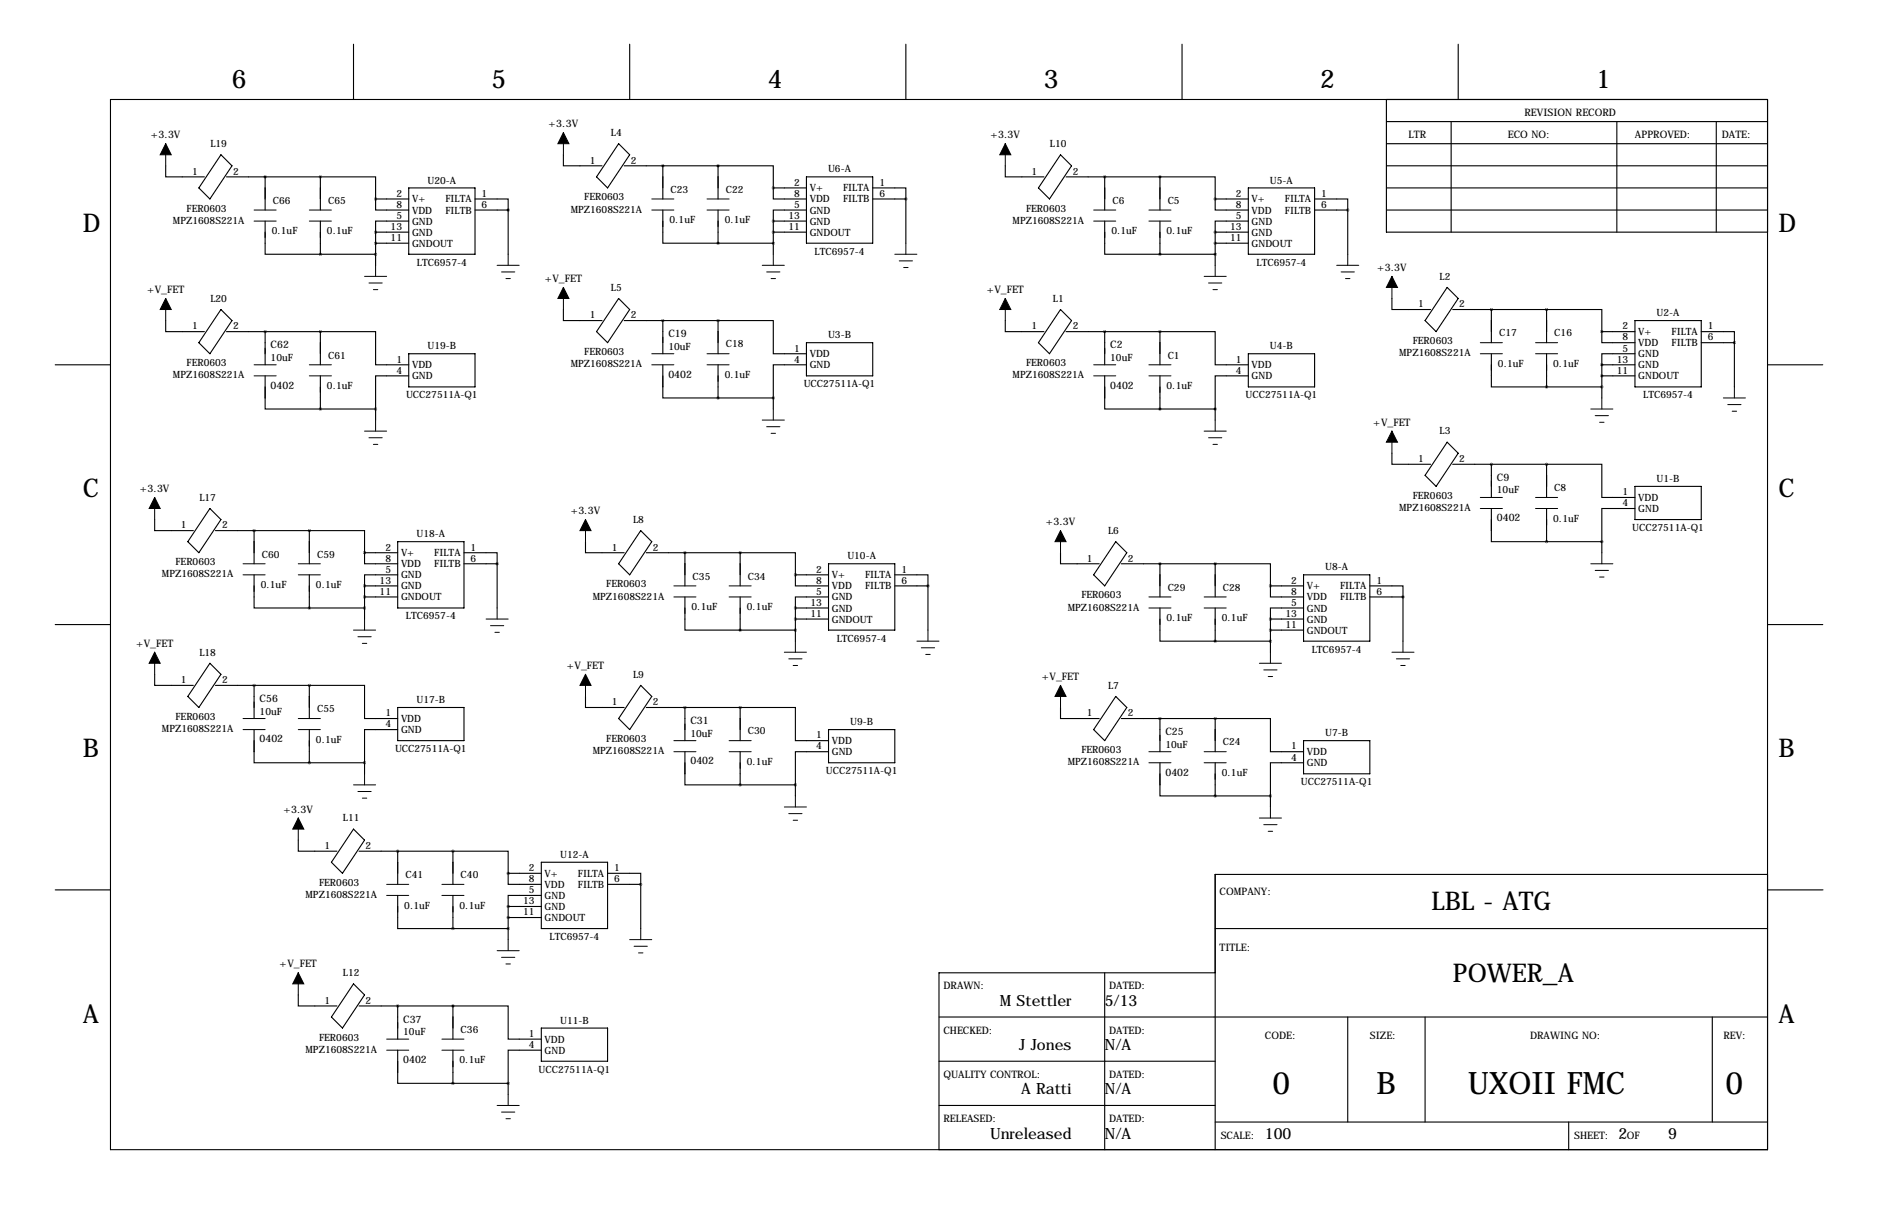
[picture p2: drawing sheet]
<svg xmlns="http://www.w3.org/2000/svg" width="432mm" height="279mm" viewBox="0 0 432 279" stroke-linecap="round" stroke-linejoin="round" font-family="sans-serif">
<g fill="none" stroke="#000" stroke-width=".25">
<path d="M81.3 10.2v12.7M144.8 10.2v12.7M208.3 10.2v12.7M271.8 10.2v12.7M335.3 10.2v12.7M25.4 22.9h381v241.3h-381zM38.1 38.1v2.5h8.9M50.8 35.6l2.5 2.5-5 7.6-2.6-2.5zM129.5 35.6v2.5h8.9M142.2 33l2.6 2.6-5.1 7.6-2.5-2.6zM143.5 38.1h21.6M152.4 38.1v7.6"/>
<path d="M165.1 38.1h12.7v5.1M165.1 38.1v7.6M231.1 38.1v2.5h8.9M243.8 35.6l2.6 2.5-5.1 7.6-2.5-2.5zM318.8 27.9h87.6M318.8 33h87.6M318.8 22.9v30.4h87.6M318.8 38.1h87.6M333.7 27.9v25.4M371.8 27.9v25.4M394.6 27.9v25.4M52.1 40.6h21.6"/>
<path d="M61 50.8v7.6h12.7M61 40.6v7.7M73.7 40.6h12.7v5.1M73.7 58.4h12.7M73.7 40.6v7.7M73.7 50.8v7.6M86.4 45.7v2.6h7.6M86.4 53.3h7.6M86.4 45.7h7.6M86.4 55.9h7.6M86.4 53.3v7.7M94 50.8h-7.6v2.5"/>
<path d="M94 43.2h15.2v15.2h-15.2zM109.2 45.7h7.6v2.6M109.2 48.3h7.6M116.8 48.3v10.1M152.4 48.3v7.6h12.7M165.1 55.9h12.7M165.1 48.3v7.6M177.8 43.2v2.5h7.6M177.8 43.2h7.6M177.8 53.3h7.6M177.8 50.8h7.6M177.8 50.8v7.6"/>
<path d="M185.4 48.3h-7.6v2.5M185.4 40.6h15.3v15.3h-15.3zM200.7 43.2h7.6v2.5M200.7 45.7h7.6M208.3 45.7v10.2M245.1 40.6h21.6M254 50.8v7.6h12.7M254 40.6v7.7M266.7 40.6h12.7v5.1M266.7 58.4h12.7M266.7 40.6v7.7M266.7 50.8v7.6"/>
<path d="M279.4 45.7v2.6h7.6M279.4 53.3v7.7M279.4 53.3h7.6M279.4 45.7h7.6M279.4 55.9h7.6M287 50.8h-7.6v2.5M287 43.2h15.3v15.2h-15.3zM302.3 45.7h7.6v2.6M302.3 48.3h7.6M309.9 48.3v10.1M318.8 43.2h87.6M318.8 48.3h87.6"/>
<path d="M38.1 73.7v2.5h8.9M50.8 71.1l2.5 2.6-5 7.6-2.6-2.6zM52.1 76.2h21.6M61 76.2v7.6M73.7 76.2h12.7v7.6h7.6M73.7 76.2v7.6M129.5 71.1v2.6h8.9M142.2 68.6l2.6 2.5-5.1 7.6-2.5-2.5zM143.5 73.7h21.6M152.4 73.7v7.6M165.1 73.7h12.7v7.6h7.6M165.1 73.7v7.6"/>
<path d="M185.4 78.7h15.3v7.7h-15.3zM231.1 73.7v2.5h8.9M243.8 71.1l2.6 2.6-5.1 7.6-2.5-2.6zM245.1 76.2h21.6M254 76.2v7.6M266.7 76.2h12.7v7.6h7.6M266.7 76.2v7.6M320 68.6v2.5h8.9M332.7 66l2.6 2.6-5.1 7.6-2.5-2.5zM334 71.1h21.6M342.9 71.1v7.6M355.6 71.1h12.7v5.1"/>
<path d="M355.6 71.1v7.6M368.3 76.2v2.5h7.6M368.3 76.2h7.6M375.9 73.7h15.3v15.2h-15.3zM391.2 76.2h7.6v2.5M391.2 78.7h7.6M398.8 78.7v10.2M12.7 83.8h12.7M61 86.4v7.6h12.7M73.7 86.4v7.6M73.7 94h12.7M86.4 94v2.5"/>
<path d="M94 86.4h-7.6v7.6M94 81.3h15.2v7.6h-15.2zM152.4 83.8v7.6h12.7M165.1 83.8v7.6M165.1 91.4h12.7M177.8 91.4v2.6M185.4 83.8h-7.6v7.6M254 86.4v7.6h12.7M266.7 86.4v7.6M266.7 94h12.7M279.4 94v2.5M287 86.4h-7.6v7.6"/>
<path d="M287 81.3h15.3v7.6h-15.3zM342.9 81.3v7.6h12.7M355.6 88.9h12.7M355.6 81.3v7.6M368.3 83.8h7.6M368.3 86.4h7.6M368.3 83.8v7.6M375.9 81.3h-7.6v2.5M406.4 83.8h12.7M35.6 119.4v2.5h8.8M48.3 116.8l2.5 2.6-5.1 7.6-2.5-2.5zM320 104.1v2.6h8.9"/>
<path d="M332.7 101.6l2.6 2.5-5.1 7.7-2.5-2.6zM334 106.7h21.6M342.9 116.8v7.7h12.7M342.9 106.7v7.6M355.6 106.7h12.7v7.6h7.6M355.6 106.7v7.6M355.6 116.8v7.7M375.9 116.8h-7.6v7.7M375.9 111.8h15.3v7.6h-15.3zM49.5 121.9h21.6M58.4 132.1v7.6h12.7M58.4 121.9v7.6"/>
<path d="M71.1 121.9h12.7v5.1M71.1 139.7h12.7M71.1 121.9v7.6M71.1 132.1v7.6M83.8 127v2.5h7.6M83.8 134.6h7.6M83.8 137.2h7.6M83.8 127h7.6M83.8 134.6v7.6M91.4 132.1h-7.6v2.5M91.4 124.5h15.3v15.2h-15.3zM106.7 127h7.6v2.5"/>
<path d="M106.7 129.5h7.6M114.3 129.5v10.2M134.6 124.5v2.5h8.9M147.3 121.9l2.6 2.6-5.1 7.6-2.6-2.6zM148.6 127h21.6M157.5 137.2v7.6h12.7M157.5 127v7.6M170.2 127h12.7v5.1M170.2 127v7.6M170.2 137.2v7.6M182.9 132.1v2.5h7.6M182.9 132.1h7.6"/>
<path d="M182.9 139.7h7.6M182.9 139.7v7.6M190.5 137.2h-7.6v2.5M190.5 129.5h15.2v15.3h-15.2zM205.7 132.1h7.7v2.5M205.7 134.6h7.7M213.4 134.6v10.2M243.8 127v2.5h8.9M256.5 124.5l2.6 2.5-5.1 7.6-2.5-2.5zM257.8 129.5h21.6M266.7 139.7v7.6h12.7M266.7 129.5v7.7"/>
<path d="M279.4 129.5h12.7v5.1M279.4 129.5v7.7M279.4 139.7v7.6M292.1 134.6v2.6h7.6M292.1 134.6h7.6M299.7 139.7h-7.6v2.5M299.7 132.1h15.3v15.2h-15.3zM315 134.6h7.6v2.6M315 137.2h7.6M322.6 137.2v10.1M355.6 124.5h12.7M368.3 124.5v2.5"/>
<path d="M12.7 143.5h12.7M35.6 154.9v2.6h8.8M48.3 152.4l2.5 2.5-5.1 7.7-2.5-2.6zM49.5 157.5h21.6M58.4 157.5v7.6M71.1 157.5h12.7v7.6h7.6M71.1 157.5v7.6M147.3 157.5l2.6 2.5-5.1 7.6-2.6-2.5zM170.2 144.8h12.7M182.9 142.2h7.6M279.4 147.3h12.7M292.1 142.2h7.6"/>
<path d="M292.1 144.8h7.6M292.1 142.2v7.7M406.4 143.5h12.7M58.4 167.6v7.7h12.7M71.1 175.3h12.7M71.1 167.6v7.7M83.8 175.3v2.5M91.4 167.6h-7.6v7.7M91.4 162.6h15.3v7.6h-15.3zM134.6 160v2.6h8.9M148.6 162.6h21.6M157.5 172.7v7.6h12.7"/>
<path d="M157.5 162.6v7.6M170.2 162.6h12.7v7.6h7.6M170.2 162.6v7.6M170.2 172.7v7.6M190.5 172.7h-7.6v7.6M190.5 167.6h15.2v7.7h-15.2zM243.8 162.6v2.5h8.9M256.5 160l2.6 2.6-5.1 7.6-2.5-2.6zM257.8 165.1h21.6M266.7 175.3v7.6h12.7M266.7 165.1v7.6M279.4 165.1h12.7v7.6h7.6"/>
<path d="M279.4 165.1v7.6M279.4 175.3v7.6M299.7 175.3h-7.6v7.6M299.7 170.2h15.3v7.6h-15.3zM68.6 193v2.6h8.9M81.3 190.5l2.5 2.5-5.1 7.7-2.5-2.6zM82.5 195.6h21.6M91.4 195.6v7.6M104.1 195.6h12.7v5.1M104.1 195.6v7.6M124.5 198.1h15.2v15.3h-15.2zM170.2 180.3h12.7"/>
<path d="M182.9 180.3v2.6M279.4 182.9h12.7M292.1 182.9v2.5M12.7 204.5h12.7M91.4 205.7v7.7h12.7M104.1 213.4h12.7M104.1 205.7v7.7M116.8 200.7v2.5h7.7M116.8 200.7h7.7M116.8 208.3h7.7M116.8 210.8h7.7M116.8 208.3v7.6"/>
<path d="M124.5 205.7h-7.7v2.6M139.7 200.7h7.6v2.5M139.7 203.2h7.6M147.3 203.2v10.2M279.4 213.4h127M406.4 200.9h-127v63.3M406.5 204.5h12.7M68.6 228.6v2.5h8.9M81.3 226.1l2.5 2.5-5.1 7.6-2.5-2.5zM82.5 231.1h21.6M91.4 231.1v7.7M104.1 231.1h12.7v7.7h7.7"/>
<path d="M104.1 231.1v7.7M124.5 236.2h15.2v7.6h-15.2zM215.9 233.7h190.5M254 223.5v40.7M279.4 223.5h-63.5v40.7M309.9 233.7v24.1M327.7 233.7v24.1M393.7 233.7v24.1M91.4 241.3v7.6h12.7M104.1 241.3v7.6M104.1 248.9h12.7M116.8 248.9v2.6"/>
<path d="M124.5 241.3h-7.7v7.6M215.9 243.8h63.5M215.9 254h63.5M279.4 257.8h127M360.7 257.8v6.4"/>
</g>
<g fill="none" stroke="#000" stroke-width=".23">
<path d="M38.1 33v5.1M129.5 30.5v5.1M231.1 33v5.1M58.4 50.8h5.1M58.4 48.3h5.1M71.1 50.8h5.1M71.1 48.3h5.1M116.8 58.4v2.6M149.9 48.3h5M149.9 45.7h5M162.6 48.3h5M162.6 45.7h5"/>
<path d="M177.8 58.4v2.6M205.7 58.4h5.1M206.8 59.9h3M208.3 55.9v2.5M251.5 50.8h5M251.5 48.3h5M264.2 50.8h5M264.2 48.3h5M309.9 58.4v2.6M38.1 68.6v5.1M83.8 63.5h5.1M84.8 65h3.1"/>
<path d="M85.9 66.5h1M86.4 61v2.5M114.3 61h5.1M115.3 62.5h3.1M116.3 64h1M129.5 66v5.1M175.3 61h5M176.3 62.5h3M177.3 64h1M207.8 61.5h1M231.1 68.6v5.1M276.9 63.5h5"/>
<path d="M277.9 65h3M278.9 66.5h1M279.4 61v2.5M307.3 61h5.1M308.4 62.5h3M309.4 64h1M320 63.5v5.1M340.4 78.7h5M353.1 78.7h5M58.4 86.4h5.1M58.4 83.8h5.1M71.1 86.4h5.1"/>
<path d="M71.1 83.8h5.1M83.8 99.1h5.1M86.4 96.5v2.6M149.9 83.8h5M149.9 81.3h5M162.6 83.8h5M162.6 81.3h5M175.3 96.5h5M176.3 98h3M177.3 99.6h1M177.8 94v2.5M251.5 86.4h5"/>
<path d="M251.5 83.8h5M264.2 86.4h5M264.2 83.8h5M276.9 99.1h5M279.4 96.5v2.6M320 99.1v5M340.4 81.3h5M353.1 81.3h5M365.8 94h5M366.8 95.5h3M367.8 97h1M368.3 91.4v2.6"/>
<path d="M396.2 91.4h5.1M397.3 93h3M398.3 94.5h1M398.8 88.9v2.5M35.6 114.3v5.1M84.8 100.6h3.1M85.9 102.1h1M134.6 119.4v5.1M277.9 100.6h3M278.9 102.1h1M340.4 116.8h5M340.4 114.3h5"/>
<path d="M353.1 116.8h5M353.1 114.3h5M55.9 132.1h5.1M55.9 129.5h5.1M68.6 132.1h5.1M68.6 129.5h5.1M114.3 139.7v2.5M154.9 137.2h5.1M154.9 134.6h5.1M167.6 137.2h5.1M167.6 134.6h5.1M243.8 121.9v5.1"/>
<path d="M264.2 139.7h5M264.2 137.2h5M276.9 139.7h5M276.9 137.2h5M365.8 129.5h5M366.8 131.1h3M367.8 132.6h1M368.3 127v2.5M35.6 149.9v5M81.3 144.8h5.1M82.3 146.3h3M83.3 147.8h1"/>
<path d="M83.8 142.2v2.6M111.8 142.2h5M112.8 143.8h3M113.8 145.3h1M134.6 154.9v5.1M180.3 149.9h5.1M181.4 151.4h3M182.4 152.9h1M182.9 147.3v2.6M210.8 147.3h5.1M211.8 148.8h3.1M212.9 150.4h1"/>
<path d="M213.4 144.8v2.5M243.8 157.5v5.1M289.6 152.4h5M290.6 153.9h3M291.6 155.4h1M292.1 149.9v2.5M320 149.9h5.1M321.1 151.4h3M322.1 152.9h1M322.6 147.3v2.6M55.9 167.6h5.1M55.9 165.1h5.1"/>
<path d="M68.6 167.6h5.1M68.6 165.1h5.1M83.8 177.8v2.5M154.9 172.7h5.1M154.9 170.2h5.1M167.6 172.7h5.1M167.6 170.2h5.1M264.2 175.3h5M264.2 172.7h5M276.9 175.3h5M276.9 172.7h5M68.6 188v5"/>
<path d="M81.3 180.3h5.1M82.3 181.9h3M83.3 183.4h1M180.3 185.4h5.1M181.4 186.9h3M182.4 188.5h1M182.9 182.9v2.5M289.6 188h5M290.6 189.5h3M291.6 191h1M292.1 185.4v2.6M88.9 205.7h5.1"/>
<path d="M88.9 203.2h5.1M101.6 205.7h5.1M101.6 203.2h5.1M114.3 218.4h5.1M115.3 220h3.1M116.8 215.9v2.5M144.8 215.9h5.1M145.8 217.4h3M146.8 218.9h1M147.3 213.4v2.5M68.6 223.5v5.1M88.9 238.8h5.1"/>
<path d="M101.6 238.8h5.1M116.3 221.5h1M88.9 241.3h5.1M101.6 241.3h5.1M114.3 254h5.1M115.3 255.5h3.1M116.3 257h1M116.8 251.5v2.5"/>
</g>
<g fill="#000" stroke="#000" stroke-width=".23">
<path d="M38.1 33l1.3 2.6h-2.6zM129.5 30.5l1.3 2.5h-2.5zM231.1 33l1.3 2.6h-2.5zM38.1 68.6l1.3 2.5h-2.6zM129.5 66l1.3 2.6h-2.5zM231.1 68.6l1.3 2.5h-2.5zM320 63.5l1.3 2.5h-2.5zM320 99.1l1.3 2.5h-2.5zM35.6 114.3l1.2 2.5h-2.5zM134.6 119.4l1.3 2.5h-2.6zM243.8 121.9l1.3 2.6h-2.5zM35.6 149.9l1.2 2.5h-2.5z"/>
<path d="M134.6 154.9l1.3 2.6h-2.6zM243.8 157.5l1.3 2.5h-2.5zM68.6 188l1.2 2.5h-2.5zM68.6 223.5l1.2 2.6h-2.5z"/>
</g>
<path d="M213.3 134.6a.05 .05 0 0 0 .1 0 .05 .05 0 0 0-.1 0zM116.8 200.7a.05 .05 0 0 0 .1 0 .05 .05 0 0 0-.1 0zM116.8 208.3a.05 .05 0 0 0 .1 0 .05 .05 0 0 0-.1 0zM116.8 210.8a.05 .05 0 0 0 .1 0 .05 .05 0 0 0-.1 0zM116.8 248.9a.05 .05 0 0 0 .1 0 .05 .05 0 0 0-.1 0zM104.1 231.1a.05 .05 0 0 0 .1 0 .05 .05 0 0 0-.1 0zM104.1 248.9a.05 .05 0 0 0 .1 0 .05 .05 0 0 0-.1 0zM104.1 195.6a.05 .05 0 0 0 .1 0 .05 .05 0 0 0-.1 0zM116.8 213.4a.05 .05 0 0 0 .1 0 .05 .05 0 0 0-.1 0zM104.1 213.4a.05 .05 0 0 0 .1 0 .05 .05 0 0 0-.1 0zM91.4 195.6a.05 .05 0 0 0 .1 0 .05 .05 0 0 0-.1 0zM91.4 231.1a.05 .05 0 0 0 .1 0 .05 .05 0 0 0-.1 0zM86.3 45.7a.05 .05 0 0 0 .1 0 .05 .05 0 0 0-.1 0zM86.3 53.3a.05 .05 0 0 0 .1 0 .05 .05 0 0 0-.1 0zM86.3 55.9a.05 .05 0 0 0 .1 0 .05 .05 0 0 0-.1 0zM86.3 94a.05 .05 0 0 0 .1 0 .05 .05 0 0 0-.1 0zM73.6 76.2a.05 .05 0 0 0 .1 0 .05 .05 0 0 0-.1 0zM73.6 94a.05 .05 0 0 0 .1 0 .05 .05 0 0 0-.1 0zM116.8 48.3a.05 .05 0 0 0 .1 0 .05 .05 0 0 0-.1 0zM73.6 40.6a.05 .05 0 0 0 .1 0 .05 .05 0 0 0-.1 0zM86.3 58.4a.05 .05 0 0 0 .1 0 .05 .05 0 0 0-.1 0zM73.6 58.4a.05 .05 0 0 0 .1 0 .05 .05 0 0 0-.1 0zM60.9 40.6a.05 .05 0 0 0 .1 0 .05 .05 0 0 0-.1 0zM60.9 76.2a.05 .05 0 0 0 .1 0 .05 .05 0 0 0-.1 0z" fill="#000" stroke="#000" stroke-width=".63"/>
<g font-size="7.1">
<text x="292.6" y="251.4">0</text>
<text x="316.5" y="251.4">B</text>
<text x="337.5" y="251.4">UXOII FMC</text>
<text x="396.7" y="251.4">0</text>
</g>
<g font-size="5.9">
<text x="53.3" y="20.3">6</text>
<text x="113" y="20.3">5</text>
<text x="176.5" y="20.3">4</text>
<text x="240" y="20.3">3</text>
<text x="303.5" y="20.3">2</text>
<text x="367" y="20.3">1</text>
<text x="19" y="53.3">D</text>
<text x="408.9" y="53.3">D</text>
<text x="19" y="114.3">C</text>
<text x="408.9" y="114.3">C</text>
<text x="19" y="174">B</text>
<text x="408.9" y="174">B</text>
<text x="329.1" y="209.1">LBL - ATG</text>
<text x="334.1" y="225.6">POWER_A</text>
<text x="19" y="234.9">A</text>
<text x="408.9" y="234.9">A</text>
</g>
<g font-size="3.6">
<text x="229.9" y="231.1">M Stettler</text>
<text x="254" y="231.1">5/13</text>
<text x="234.4" y="241.3">J Jones</text>
<text x="254" y="241.3">N/A</text>
<text x="234.8" y="251.4">A Ratti</text>
<text x="254" y="251.4">N/A</text>
<text x="227.6" y="261.6">Unreleased</text>
<text x="254" y="261.6">N/A</text>
<text x="290.8" y="261.6">100</text>
<text x="372.1" y="261.6">2</text>
<text x="383.5" y="261.6">9</text>
</g>
<g font-size="2.4">
<text x="126.1" y="29.2">+3.3V</text>
<text x="350.5" y="26.7">REVISION RECORD</text>
<text x="34.7" y="31.8">+3.3V</text>
<text x="227.7" y="31.8">+3.3V</text>
<text x="323.8" y="31.8">LTR</text>
<text x="346.7" y="31.8">ECO NO:</text>
<text x="375.9" y="31.8">APPROVED:</text>
<text x="395.9" y="31.8">DATE:</text>
<text x="125.3" y="64.8">+V_FET</text>
<text x="316.6" y="62.2">+3.3V</text>
<text x="33.8" y="67.3">+V_FET</text>
<text x="226.9" y="67.3">+V_FET</text>
<text x="153.7" y="77.5">C19</text>
<text x="62.2" y="80">C62</text>
<text x="255.3" y="80">C2</text>
<text x="62.2" y="89.3">0402</text>
<text x="153.7" y="86.8">0402</text>
<text x="255.3" y="89.3">0402</text>
<text x="315.8" y="97.8">+V_FET</text>
<text x="32.2" y="113">+3.3V</text>
<text x="344.2" y="110.5">C9</text>
<text x="131.2" y="118.1">+3.3V</text>
<text x="344.2" y="119.8">0402</text>
<text x="240.4" y="120.7">+3.3V</text>
<text x="31.3" y="148.6">+V_FET</text>
<text x="130.3" y="153.7">+V_FET</text>
<text x="59.7" y="161.3">C56</text>
<text x="239.6" y="156.2">+V_FET</text>
<text x="158.7" y="166.4">C31</text>
<text x="59.7" y="170.6">0402</text>
<text x="268" y="168.9">C25</text>
<text x="158.7" y="175.7">0402</text>
<text x="268" y="178.2">0402</text>
<text x="65.2" y="186.7">+3.3V</text>
<text x="280.4" y="205.7">COMPANY:</text>
<text x="280.4" y="218.4">TITLE:</text>
<text x="64.3" y="222.2">+V_FET</text>
<text x="216.9" y="227.3">DRAWN:</text>
<text x="255" y="227.3">DATED:</text>
<text x="92.7" y="234.9">C37</text>
<text x="216.9" y="237.5">CHECKED:</text>
<text x="255" y="237.5">DATED:</text>
<text x="290.8" y="238.8">CODE:</text>
<text x="315" y="238.8">SIZE:</text>
<text x="351.8" y="238.8">DRAWING NO:</text>
<text x="396.2" y="238.8">REV:</text>
<text x="92.7" y="244.2">0402</text>
<text x="216.9" y="247.6">QUALITY CONTROL:</text>
<text x="255" y="247.6">DATED:</text>
<text x="216.9" y="257.8">RELEASED:</text>
<text x="255" y="257.8">DATED:</text>
<text x="280.7" y="261.6">SCALE:</text>
<text x="361.9" y="261.6">SHEET:</text>
<text x="374" y="261.6">OF</text>
</g>
<g font-size="2.3">
<text x="48.4" y="33.8">L19</text>
<text x="140.5" y="31.2">L4</text>
<text x="241.4" y="33.8">L10</text>
<text x="44.1" y="40.1">1</text>
<text x="53.6" y="40.1">2</text>
<text x="135.6" y="37.6">1</text>
<text x="145" y="37.6">2</text>
<text x="190.4" y="39.6">U6-A</text>
<text x="237.2" y="40.1">1</text>
<text x="246.6" y="40.1">2</text>
<text x="62.7" y="46.8">C66</text>
<text x="75.4" y="46.8">C65</text>
<text x="91.1" y="45.2">2</text>
<text x="91.1" y="47.8">8</text>
<text x="94.7" y="46.5">V+</text>
<text x="98.3" y="42.2">U20-A</text>
<text x="102.4" y="46.5">FILTA</text>
<text x="110.7" y="45.2">1</text>
<text x="110.7" y="47.8">6</text>
<text x="134.3" y="46.1">FER0603</text>
<text x="154.2" y="44.3">C23</text>
<text x="166.9" y="44.3">C22</text>
<text x="182.6" y="42.7">2</text>
<text x="182.6" y="45.2">8</text>
<text x="182.6" y="47.8">5</text>
<text x="186.2" y="44">V+</text>
<text x="186.2" y="46.5">VDD</text>
<text x="193.8" y="44">FILTA</text>
<text x="193.8" y="46.5">FILTB</text>
<text x="202.2" y="42.7">1</text>
<text x="202.2" y="45.2">6</text>
<text x="255.8" y="46.8">C6</text>
<text x="268.5" y="46.8">C5</text>
<text x="284.2" y="45.2">2</text>
<text x="284.2" y="47.8">8</text>
<text x="287.8" y="46.5">V+</text>
<text x="292" y="42.2">U5-A</text>
<text x="295.4" y="46.5">FILTA</text>
<text x="303.8" y="45.2">1</text>
<text x="303.8" y="47.8">6</text>
<text x="39.8" y="51.4">MPZ1608S221A</text>
<text x="42.9" y="48.6">FER0603</text>
<text x="62.5" y="53.8">0.1uF</text>
<text x="75.2" y="53.8">0.1uF</text>
<text x="89.8" y="52.8">13</text>
<text x="91.1" y="50.3">5</text>
<text x="94.7" y="49.1">VDD</text>
<text x="94.7" y="51.6">GND</text>
<text x="102.4" y="49.1">FILTB</text>
<text x="131.2" y="48.9">MPZ1608S221A</text>
<text x="153.9" y="51.3">0.1uF</text>
<text x="166.6" y="51.3">0.1uF</text>
<text x="181.3" y="50.3">13</text>
<text x="181.3" y="52.8">11</text>
<text x="186.2" y="49.1">GND</text>
<text x="186.2" y="51.6">GND</text>
<text x="232.8" y="51.4">MPZ1608S221A</text>
<text x="235.9" y="48.6">FER0603</text>
<text x="255.5" y="53.8">0.1uF</text>
<text x="268.2" y="53.8">0.1uF</text>
<text x="282.9" y="52.8">13</text>
<text x="284.2" y="50.3">5</text>
<text x="287.8" y="49.1">VDD</text>
<text x="287.8" y="51.6">GND</text>
<text x="295.4" y="49.1">FILTB</text>
<text x="89.8" y="55.4">11</text>
<text x="94.7" y="54.1">GND</text>
<text x="94.7" y="56.7">GNDOUT</text>
<text x="186.2" y="54.1">GNDOUT</text>
<text x="187.3" y="58.5">LTC6957-4</text>
<text x="282.9" y="55.4">11</text>
<text x="287.8" y="54.1">GND</text>
<text x="287.8" y="56.7">GNDOUT</text>
<text x="95.9" y="61">LTC6957-4</text>
<text x="288.9" y="61">LTC6957-4</text>
<text x="331" y="64.3">L2</text>
<text x="48.4" y="69.3">L20</text>
<text x="140.5" y="66.8">L5</text>
<text x="242.1" y="69.3">L1</text>
<text x="326.1" y="70.6">1</text>
<text x="335.5" y="70.6">2</text>
<text x="44.1" y="75.7">1</text>
<text x="53.6" y="75.7">2</text>
<text x="135.6" y="73.2">1</text>
<text x="145" y="73.2">2</text>
<text x="190.4" y="77.7">U3-B</text>
<text x="237.2" y="75.7">1</text>
<text x="246.6" y="75.7">2</text>
<text x="344.7" y="77.3">C17</text>
<text x="357.4" y="77.3">C16</text>
<text x="373.1" y="75.7">2</text>
<text x="376.7" y="77">V+</text>
<text x="380.9" y="72.6">U2-A</text>
<text x="384.3" y="77">FILTA</text>
<text x="392.7" y="75.7">1</text>
<text x="62.2" y="82.9">10uF</text>
<text x="75.4" y="82.4">C61</text>
<text x="91.1" y="83.3">1</text>
<text x="98.3" y="80.3">U19-B</text>
<text x="134.3" y="81.6">FER0603</text>
<text x="153.7" y="80.4">10uF</text>
<text x="166.9" y="79.8">C18</text>
<text x="182.6" y="80.8">1</text>
<text x="182.6" y="83.3">4</text>
<text x="186.2" y="82.1">VDD</text>
<text x="255.3" y="82.9">10uF</text>
<text x="268.5" y="82.4">C1</text>
<text x="284.2" y="83.3">1</text>
<text x="292" y="80.3">U4-B</text>
<text x="321.7" y="81.9">MPZ1608S221A</text>
<text x="324.8" y="79.1">FER0603</text>
<text x="371.8" y="83.3">13</text>
<text x="373.1" y="78.2">8</text>
<text x="373.1" y="80.8">5</text>
<text x="376.7" y="79.5">VDD</text>
<text x="376.7" y="82.1">GND</text>
<text x="384.3" y="79.5">FILTB</text>
<text x="392.7" y="78.2">6</text>
<text x="39.8" y="87">MPZ1608S221A</text>
<text x="42.9" y="84.2">FER0603</text>
<text x="75.2" y="89.4">0.1uF</text>
<text x="91.1" y="85.9">4</text>
<text x="94.7" y="84.6">VDD</text>
<text x="94.7" y="87.2">GND</text>
<text x="131.2" y="84.4">MPZ1608S221A</text>
<text x="166.6" y="86.9">0.1uF</text>
<text x="184.8" y="89">UCC27511A-Q1</text>
<text x="186.2" y="84.6">GND</text>
<text x="232.8" y="87">MPZ1608S221A</text>
<text x="235.9" y="84.2">FER0603</text>
<text x="268.2" y="89.4">0.1uF</text>
<text x="284.2" y="85.9">4</text>
<text x="287.8" y="84.6">VDD</text>
<text x="287.8" y="87.2">GND</text>
<text x="344.4" y="84.3">0.1uF</text>
<text x="357.1" y="84.3">0.1uF</text>
<text x="371.8" y="85.9">11</text>
<text x="376.7" y="84.6">GND</text>
<text x="376.7" y="87.2">GNDOUT</text>
<text x="93.4" y="91.5">UCC27511A-Q1</text>
<text x="286.4" y="91.5">UCC27511A-Q1</text>
<text x="377.8" y="91.5">LTC6957-4</text>
<text x="331" y="99.8">L3</text>
<text x="326.1" y="106.2">1</text>
<text x="335.5" y="106.2">2</text>
<text x="344.2" y="113.4">10uF</text>
<text x="357.4" y="112.9">C8</text>
<text x="373.1" y="113.8">1</text>
<text x="380.9" y="110.7">U1-B</text>
<text x="45.8" y="115.1">L17</text>
<text x="321.7" y="117.4">MPZ1608S221A</text>
<text x="324.8" y="114.6">FER0603</text>
<text x="357.1" y="119.9">0.1uF</text>
<text x="373.1" y="116.3">4</text>
<text x="376.7" y="115.1">VDD</text>
<text x="376.7" y="117.6">GND</text>
<text x="41.6" y="121.4">1</text>
<text x="51.1" y="121.4">2</text>
<text x="95.8" y="123.4">U18-A</text>
<text x="145.6" y="120.1">L8</text>
<text x="254.8" y="122.7">L6</text>
<text x="375.3" y="122">UCC27511A-Q1</text>
<text x="40.3" y="129.9">FER0603</text>
<text x="60.2" y="128.1">C60</text>
<text x="72.9" y="128.1">C59</text>
<text x="88.6" y="126.5">2</text>
<text x="88.6" y="129">8</text>
<text x="88.6" y="131.6">5</text>
<text x="92.2" y="127.8">V+</text>
<text x="92.2" y="130.3">VDD</text>
<text x="99.9" y="127.8">FILTA</text>
<text x="99.9" y="130.3">FILTB</text>
<text x="108.2" y="126.5">1</text>
<text x="108.2" y="129">6</text>
<text x="140.7" y="126.5">1</text>
<text x="150.1" y="126.5">2</text>
<text x="187.7" y="131.6">2</text>
<text x="194.8" y="128.5">U10-A</text>
<text x="207.3" y="131.6">1</text>
<text x="249.9" y="129">1</text>
<text x="259.3" y="129">2</text>
<text x="304.7" y="131.1">U8-A</text>
<text x="37.2" y="132.7">MPZ1608S221A</text>
<text x="59.9" y="135.1">0.1uF</text>
<text x="72.6" y="135.1">0.1uF</text>
<text x="87.3" y="134.1">13</text>
<text x="87.3" y="136.7">11</text>
<text x="92.2" y="132.9">GND</text>
<text x="92.2" y="135.4">GND</text>
<text x="92.2" y="138">GNDOUT</text>
<text x="136.3" y="137.8">MPZ1608S221A</text>
<text x="139.4" y="135">FER0603</text>
<text x="159.3" y="133.2">C35</text>
<text x="172" y="133.2">C34</text>
<text x="187.7" y="134.1">8</text>
<text x="187.7" y="136.7">5</text>
<text x="191.3" y="132.9">V+</text>
<text x="191.3" y="135.4">VDD</text>
<text x="191.3" y="138">GND</text>
<text x="198.9" y="132.9">FILTA</text>
<text x="198.9" y="135.4">FILTB</text>
<text x="207.3" y="134.1">6</text>
<text x="248.6" y="137.5">FER0603</text>
<text x="268.5" y="135.7">C29</text>
<text x="281.2" y="135.7">C28</text>
<text x="296.9" y="134.1">2</text>
<text x="296.9" y="136.7">8</text>
<text x="300.5" y="135.4">V+</text>
<text x="300.5" y="138">VDD</text>
<text x="308.1" y="135.4">FILTA</text>
<text x="308.1" y="138">FILTB</text>
<text x="316.5" y="134.1">1</text>
<text x="316.5" y="136.7">6</text>
<text x="93.3" y="142.3">LTC6957-4</text>
<text x="159" y="140.2">0.1uF</text>
<text x="171.7" y="140.2">0.1uF</text>
<text x="186.3" y="139.2">13</text>
<text x="186.3" y="141.7">11</text>
<text x="191.3" y="140.5">GND</text>
<text x="191.3" y="143">GNDOUT</text>
<text x="245.5" y="140.3">MPZ1608S221A</text>
<text x="268.2" y="142.7">0.1uF</text>
<text x="280.9" y="142.7">0.1uF</text>
<text x="295.6" y="141.7">13</text>
<text x="296.9" y="139.2">5</text>
<text x="300.5" y="140.5">GND</text>
<text x="300.5" y="143">GND</text>
<text x="192.4" y="147.4">LTC6957-4</text>
<text x="295.6" y="144.3">11</text>
<text x="300.5" y="145.6">GNDOUT</text>
<text x="301.6" y="149.9">LTC6957-4</text>
<text x="45.8" y="150.6">L18</text>
<text x="145.6" y="155.7">L9</text>
<text x="41.6" y="157">1</text>
<text x="51.1" y="157">2</text>
<text x="95.8" y="161.5">U17-B</text>
<text x="254.8" y="158.2">L7</text>
<text x="40.3" y="165.4">FER0603</text>
<text x="59.7" y="164.2">10uF</text>
<text x="72.9" y="163.7">C55</text>
<text x="88.6" y="164.6">1</text>
<text x="88.6" y="167.1">4</text>
<text x="92.2" y="165.9">VDD</text>
<text x="140.7" y="162.1">1</text>
<text x="150.1" y="162.1">2</text>
<text x="195.5" y="166.6">U9-B</text>
<text x="249.9" y="164.6">1</text>
<text x="259.3" y="164.6">2</text>
<text x="37.2" y="168.2">MPZ1608S221A</text>
<text x="72.6" y="170.7">0.1uF</text>
<text x="90.8" y="172.8">UCC27511A-Q1</text>
<text x="92.2" y="168.4">GND</text>
<text x="136.3" y="173.3">MPZ1608S221A</text>
<text x="139.4" y="170.5">FER0603</text>
<text x="158.7" y="169.3">10uF</text>
<text x="172" y="168.7">C30</text>
<text x="187.7" y="169.7">1</text>
<text x="187.7" y="172.2">4</text>
<text x="191.3" y="171">VDD</text>
<text x="191.3" y="173.5">GND</text>
<text x="248.6" y="173.1">FER0603</text>
<text x="268" y="171.8">10uF</text>
<text x="281.2" y="171.3">C24</text>
<text x="296.9" y="172.2">1</text>
<text x="300.5" y="173.5">VDD</text>
<text x="304.7" y="169.2">U7-B</text>
<text x="171.7" y="175.8">0.1uF</text>
<text x="189.9" y="177.9">UCC27511A-Q1</text>
<text x="245.5" y="175.9">MPZ1608S221A</text>
<text x="280.9" y="178.3">0.1uF</text>
<text x="296.9" y="174.8">4</text>
<text x="300.5" y="176.1">GND</text>
<text x="299.1" y="180.4">UCC27511A-Q1</text>
<text x="78.9" y="188.7">L11</text>
<text x="74.6" y="195.1">1</text>
<text x="84.1" y="195.1">2</text>
<text x="128.8" y="197.1">U12-A</text>
<text x="73.4" y="203.5">FER0603</text>
<text x="93.2" y="201.8">C41</text>
<text x="105.9" y="201.8">C40</text>
<text x="121.6" y="200.2">2</text>
<text x="121.6" y="202.7">8</text>
<text x="125.2" y="201.5">V+</text>
<text x="132.9" y="201.5">FILTA</text>
<text x="141.2" y="200.2">1</text>
<text x="141.2" y="202.7">6</text>
<text x="70.3" y="206.3">MPZ1608S221A</text>
<text x="93" y="208.8">0.1uF</text>
<text x="105.7" y="208.8">0.1uF</text>
<text x="120.3" y="207.8">13</text>
<text x="121.6" y="205.2">5</text>
<text x="125.2" y="204">VDD</text>
<text x="125.2" y="206.5">GND</text>
<text x="125.2" y="209.1">GND</text>
<text x="132.9" y="204">FILTB</text>
<text x="120.3" y="210.3">11</text>
<text x="125.2" y="211.6">GNDOUT</text>
<text x="126.3" y="216">LTC6957-4</text>
<text x="78.9" y="224.3">L12</text>
<text x="74.6" y="230.6">1</text>
<text x="84.1" y="230.6">2</text>
<text x="73.4" y="239.1">FER0603</text>
<text x="92.7" y="237.8">10uF</text>
<text x="105.9" y="237.3">C36</text>
<text x="121.6" y="238.3">1</text>
<text x="125.2" y="239.6">VDD</text>
<text x="128.8" y="235.2">U11-B</text>
<text x="70.3" y="241.9">MPZ1608S221A</text>
<text x="105.7" y="244.3">0.1uF</text>
<text x="121.6" y="240.8">4</text>
<text x="125.2" y="242.1">GND</text>
<text x="123.8" y="246.5">UCC27511A-Q1</text>
</g>
</svg>
